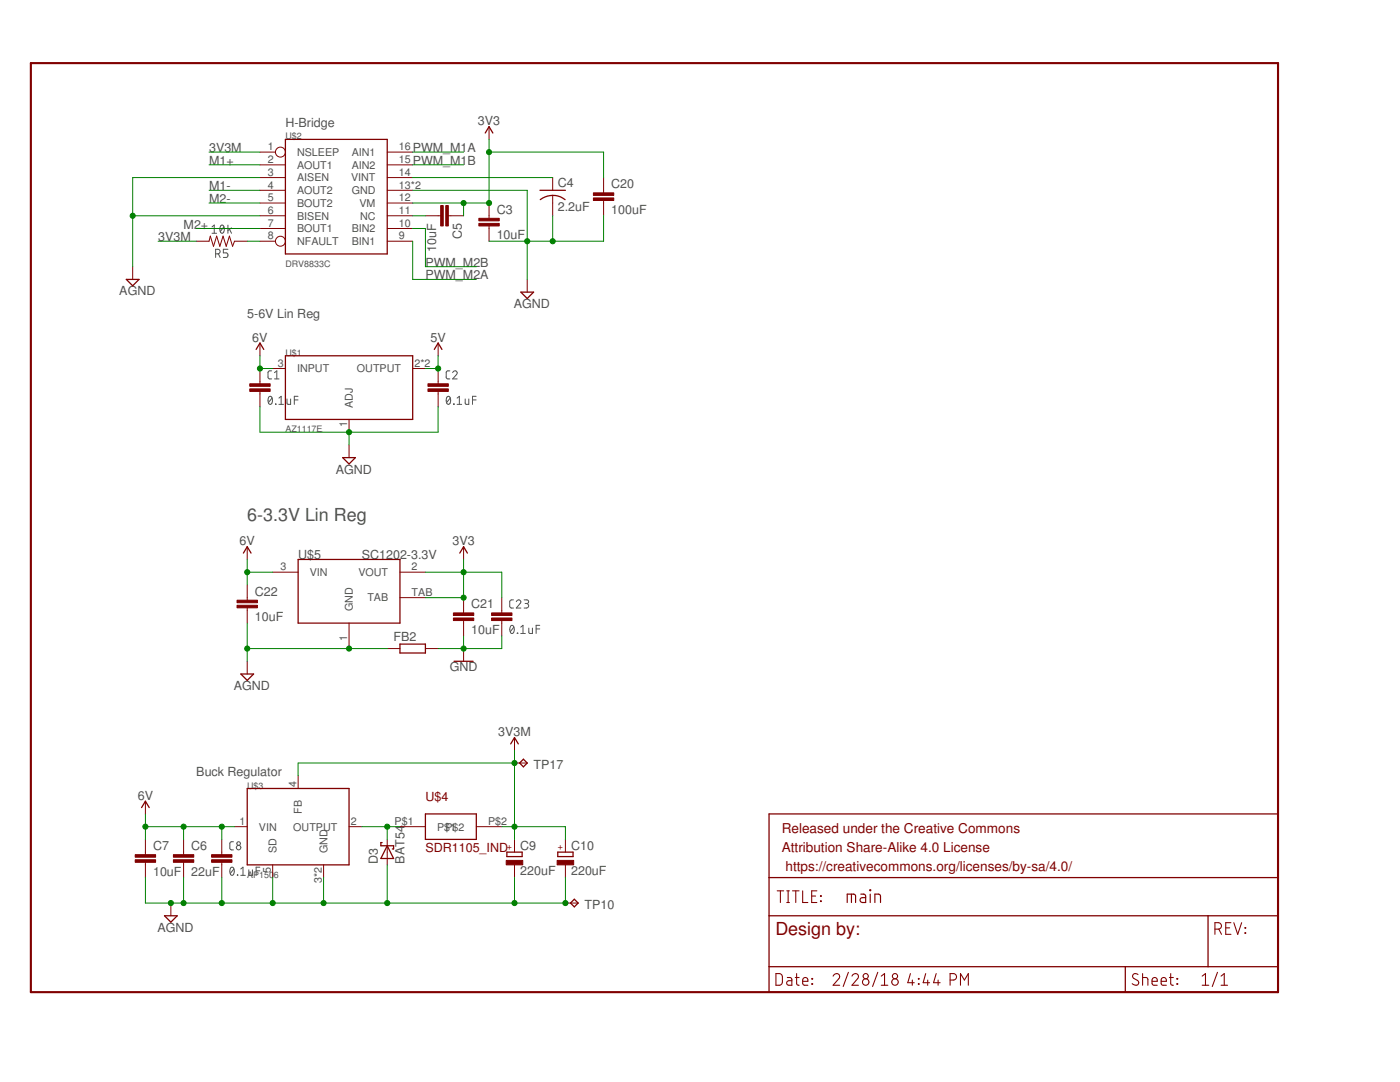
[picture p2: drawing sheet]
<svg xmlns="http://www.w3.org/2000/svg" width="279mm" height="216mm" viewBox="0 0 279 216" stroke-linecap="round" stroke-linejoin="round" font-family="sans-serif">
<g fill="none" stroke="#505050" stroke-width=".2">
<path d="M42.3 45.3l.5-.4v1.6M42.3 46.5h.9M43 50.7h.5a.46 .46 0 0 0 .4-.5 .46 .46 0 0 0-.4-.5h-.5v1.7M43.6 50.7l.3 .7M44.1 45l.2-.1a.97 .97 0 0 1 0 1.6 1.02 1.02 0 0 1-.2-1.5zM44.7 45.3l-.7 .9M45.5 49.7h-.9v.8h.5a.46 .46 0 0 1 .4 .4 .46 .46 0 0 1-.4 .5h-.5M45.5 44.9v1.6M45.8 45.8l.4 .7M46.2 45.5l-.7 .5M53.7 79.2l.2-.1a.95 .95 0 0 1 0 1.6 1 1 0 0 1-.2-1.5zM54.2 74h-.5l-.2 .4v1l.2 .2h.5"/>
<path d="M54.3 79.4l-.7 .9M54.8 75.6h.9M54.8 74.4l.4-.4v1.6M55.7 79.4l.4-.3v1.6M57.3 79.6v.9l.2 .2h.5v-1.1M58.7 79.8h.8M59.5 79.1h-.8v1.6M89.2 79.2l.3-.1a.95 .95 0 0 1 0 1.6 1 1 0 0 1-.3-1.5zM89.8 74h-.5l-.3 .4 .1 1 .2 .2h.5M89.9 79.4l-.8 .9M90.3 74.4a.45 .45 0 0 1 .7-.4 .45 .45 0 0 1 .1 .7l-.8 .9h.9M91.2 79.4l.5-.3v1.6"/>
<path d="M92.8 79.6l.1 .9 .2 .2h.5v-1.1M94.3 79.8h.7M95 79.1h-.7v1.6M55 80.6l.1 .1zM55.7 80.7h.9M90.5 80.6l.1 .1zM91.2 80.7h.9M102.5 119.7h-.5l-.3 .4 .1 1 .2 .2h.5M104.6 119.7h.6a.36 .36 0 0 1 .3 .4 .36 .36 0 0 1-.3 .3h-.4M101.9 124.9l.3-.1a.97 .97 0 0 1 0 1.6 1.02 1.02 0 0 1-.3-1.5zM102.6 125.1l-.8 .9M103 120.1a.44 .44 0 0 1 .7-.4 .44 .44 0 0 1 .1 .7l-.8 .9h.9"/>
<path d="M103.2 126.3l.1 .1zM103.9 126.4h.9M103.9 125.1l.5-.3v1.6M105.1 120.4a.46 .46 0 0 1 .4 .5 .46 .46 0 0 1-.4 .4h-.5M105.5 125.3v.9l.3 .2h.5v-1.1M107 125.5h.7M107.7 124.8h-.7v1.6M46.1 173.1l.2-.1a.97 .97 0 0 1 0 1.7 1.03 1.03 0 0 1-.2-1.6zM46.6 168h-.5l-.2 .3v1.1l.2 .1 .5 .1M46.7 173.4l-.7 .9M47.4 174.6l.1 .1zM48 174.7h1"/>
<path d="M48 173.4l.5-.4v1.7M49.7 173.6v.9l.2 .2h.5v-1.1M51.1 173.8h.8M51.9 173h-.8v1.7"/>
<circle cx="47.6" cy="168.3" r=".36"/>
<circle cx="47.6" cy="169.1" r=".44"/>
</g>
<g fill="none" stroke="#800000" stroke-width=".2">
<path d="M51.9 30.4h3.1M51.9 32.9h5.1M51.9 35.4h5.1M51.9 38h5.1M77.3 30.4h5.1M77.3 32.9h5.1M77.3 35.4h5.1M77.3 38h5.1M97.6 25.3v2.5M110.3 35.4v2.6M110.3 39v4.1M120.5 35.4v3.1"/>
<path d="M26.5 53.2v2.6M39.2 48.1h2.5l.3-1 .6 2 .6-2 .7 2 .6-2 .6 2 .7-2 .6 2 .4-1h2.5M51.9 40.5h5.1M51.9 43.1h5.1M51.9 45.6h5.1M51.9 48.1h3.1M77.3 40.5h5.1M77.3 43.1h5.1M77.3 45.6h5.1M77.3 48.1h5.1M84.9 43.1h3M89.5 43.1h3"/>
<path d="M97.6 40.5v3.1M97.6 45.1v3M105.2 55.8v2.5M120.5 40v3.1M51.9 68.5v2.5M51.9 73.5v3.1M51.9 78.1v3.1M54.4 73.5h2.6M82.4 73.5h2.5M87.4 68.5v2.5M87.4 73.5v3.1M87.4 78.1v3.1"/>
<path d="M69.7 83.7v2.5M69.7 88.8v2.5M49.3 109.1v2.5M49.3 116.7v3.1M54.4 114.2h5.1M79.8 114.2h5.1M79.8 119.3h5.1M92.5 109.1v2.5M92.5 119.3v3M100.1 119.3v3M49.3 121.3v3M49.3 132v2.5"/>
<path d="M69.7 124.3v5.1M77.3 129.4h2.5M84.9 129.4h2.5M92.5 123.8v3.1M92.5 129.4v2.6M100.1 123.8v3.1M29 159.9v2.5M59.5 154.8v2.5M102.7 147.2v2.5M102.7 152.3h2.5M29 167.5v3M29 172.1v3"/>
<path d="M36.6 167.5v3M36.6 172.1v3M44.3 167.5v3M44.3 172.1v3M46.8 165h2.5M54.4 172.6v2.5M64.6 172.6v2.5M69.7 165h2.5M77.3 167.5v5.1M79.8 165h5.1M95.1 165h5M102.7 167.5v2.5"/>
<path d="M102.7 172.6v2.5M112.8 167.5v2.5M112.8 172.6v2.5M34.1 180.2v2.5M112.8 180.2h2.6"/>
<circle cx="56" cy="30.4" r=".99"/>
<circle cx="56" cy="48.1" r=".99"/>
</g>
<g fill="#800000" stroke="#800000" stroke-width=".2">
<path d="M49.8 77.6h4.1v.5h-4.1z"/>
<path d="M49.8 76.6h4.1v.5h-4.1z"/>
<path d="M85.4 77.6h4.1v.5h-4.1z"/>
<path d="M85.4 76.6h4.1v.5h-4.1z"/>
<path d="M34.6 171.6h4.1v.5h-4.1z"/>
<path d="M34.6 170.5h4.1v.5h-4.1z"/>
<path d="M27 171.6h4.1v.5h-4.1z"/>
<path d="M27 170.5h4.1v.5h-4.1z"/>
<path d="M42.2 171.6h4.1v.5h-4.1z"/>
<path d="M42.2 170.5h4.1v.5h-4.1z"/>
<path d="M101 171.7h3.3v.9h-3.3z"/>
<path d="M111.2 171.7h3.3v.9h-3.3z"/>
<path d="M95.6 44.6h4v.5h-4z"/>
<path d="M95.6 43.6h4v.5h-4z"/>
<path d="M87.9 41h.6v4.1h-.6z"/>
<path d="M89 41h.5v4.1h-.5z"/>
<path d="M118.4 39.5h4.1v.5h-4.1z"/>
<path d="M118.4 38.5h4.1v.5h-4.1z"/>
<path d="M90.5 123.3h4.1v.5h-4.1z"/>
<path d="M90.5 122.3h4.1v.5h-4.1z"/>
<path d="M47.3 120.8h4.1v.5h-4.1z"/>
<path d="M47.3 119.8h4.1v.5h-4.1z"/>
<path d="M98.1 123.3h4.1v.5h-4.1z"/>
<path d="M98.1 122.3h4.1v.5h-4.1z"/>
</g>
<g fill="none" stroke="#800000" stroke-width=".25">
<path d="M57 27.8h20.3v22.9h-20.3zM96.8 26.5l.8-1.2 .8 1.2M107.8 38h5M107.8 39.8a4 4 0 0 1 5 0M25.2 55.8h2.5l-1.2 1.2zM103.9 58.3h2.6l-1.3 1.3zM51.1 69.7l.8-1.2 .7 1.2M57 71h25.4v12.7h-25.4zM86.7 69.7l.7-1.2 .8 1.2M68.4 91.3h2.5l-1.2 1.3zM48.6 110.4l.7-1.3 .8 1.3M59.5 111.6h20.3v12.7h-20.3z"/>
<path d="M91.8 110.4l.7-1.3 .8 1.3M48.1 134.5h2.5l-1.3 1.3zM79.8 128.5h5.1v1.8h-5.1zM90.6 132h3.8M49.3 157.3h20.4v15.3h-20.4zM101.9 148.4l.8-1.2 .7 1.2M104.5 151.5l.7 .8-.7 .7-.8-.7zM28.3 161.1l.7-1.2 .8 1.2M76.3 168.1h-.3v.7h2.5v.6h-.2M77.3 168.8l1.2 2.5h-2.5zM84.9 162.4h10.2v5.1h-10.2zM101.2 170h3v.9h-3z"/>
<path d="M111.3 170h3.1v.9h-3.1zM114.6 179.4l.8 .8-.8 .8-.7-.8zM153.5 162.4h101.6v35.6h-101.6zM153.5 175.1h101.6M32.8 182.7h2.6l-1.3 1.3zM153.5 182.7h101.6M153.5 192.9h101.6M224.6 192.9v5.1M241.1 182.7v10.2"/>
</g>
<path d="M6.2 12.6h248.9v185.4h-248.9z" fill="none" stroke="#800000" stroke-width=".42"/>
<g fill="none" stroke="#800000" stroke-width=".21">
<path d="M155.1 177.8h1.3M155.7 177.8v2.3M157 177.8h.5M157.3 177.8v2.3M158.2 177.8h1.3M158.8 177.8v2.3M160.2 177.8v2.3h1M162 178.8h.8M163 177.8h-1v2.3h1M163.7 178.7l.2 .2zM163.7 179.8l.2 .1zM154.9 194.3h.8l.4 .4v1.3l-.1 .3-.3 .3h-.8z"/>
<path d="M157 180.1h.5M157.1 195.1h.7l.2 .3v1.2h-.6a.46 .46 0 0 1-.4-.5 .46 .46 0 0 1 .4-.4h.6M158.7 195.1h.8M159 194.3v2.1l.5 .2M160.2 195.8h1a.54 .54 0 0 0-.3-.7 .54 .54 0 0 0-.7 .5l.1 .9 .9 .1M162 195.2l.2 .2zM162 196.3l.2 .1zM166.3 194.8a.65 .65 0 0 1 .9-.5 .65 .65 0 0 1 .2 1l-1.1 1.3h1.3M169.3 194l-1 2.8M170 194.8a.64 .64 0 0 1 .9-.5 .64 .64 0 0 1 .2 1l-1.1 1.3h1.3M175.2 194l-1.1 2.8M175.9 196.6h1.3"/>
<path d="M175.9 194.8l.6-.5v2.3M181.7 194.3l-.5 1.8h1.3M182.1 195.6v1M183.3 196.3l.1 .1zM183.3 195.2l.1 .2zM184.7 194.3l-.5 1.8h1.3M185.1 195.6v1M186.8 194.3l-.5 1.8h1.3M187.2 195.6v1M189.6 195.6h.6a.65 .65 0 0 0 .7-.7 .65 .65 0 0 0-.7-.6h-.6v2.3M191.7 196.6v-2.3l.8 1.3 .8-1.3v2.3M227.1 194.5a.58 .58 0 0 0-.9-.1 .58 .58 0 0 0 .1 .8l.7 .4a.58 .58 0 0 1 .1 .9 .58 .58 0 0 1-.9-.1l-.2-.1"/>
<path d="M228 195.1l1 .1 .1 .2v1.2M228 194.3v2.3M229.9 195.8h1a.54 .54 0 0 0-.3-.7 .54 .54 0 0 0-.7 .5l.1 .9 .9 .1M231.7 195.8h1.1a.54 .54 0 0 0-.4-.7 .54 .54 0 0 0-.7 .5l.1 .9 1 .1M233.4 195.1h.8M233.6 194.3l.1 2.1 .2 .2h.3M234.9 196.3l.1 .1zM234.9 195.2l.1 .2zM239.9 196.6h1.3M239.9 194.8l.7-.5v2.3M242.5 185.4h.6a.65 .65 0 0 0 .7-.6 .65 .65 0 0 0-.7-.7h-.6v2.3M243 194l-1.1 2.8"/>
<path d="M243.2 185.4l.6 1M243.7 196.6h1.3M243.7 194.8l.6-.5v2.3M244.6 185.1h.8M245.7 184.1h-1.1v2.3h1.1M246.2 184.1l.8 2.3 .8-2.3M248.5 185.1l.1 .1zM248.5 186.1l.1 .1z"/>
<circle cx="172.8" cy="194.8" r=".52"/>
<circle cx="172.8" cy="195.9" r=".65"/>
<circle cx="178.6" cy="194.8" r=".52"/>
<circle cx="178.6" cy="195.9" r=".65"/>
</g>
<path d="M169.9 178.4v1.7M171.8 178.4h.7l.3 .4v1.3h-.7a.49 .49 0 0 1-.5-.5 .49 .49 0 0 1 .5-.5h.7M173.6 177.6h.2v.1h-.2zM173.7 178.4v1.7M169.1 180.1v-1.7l1.5 .1 .2 .3v1.3M174.6 180.1v-1.7l1 .1 .1 .3v1.3" fill="none" stroke="#800000" stroke-width=".23"/>
<g fill="none" stroke="#008000" stroke-width=".2">
<path d="M41.7 30.4h10.2M41.7 32.9h10.2M41.7 38h10.2M51.9 35.4h-25.4v17.8M82.4 35.4h27.9M82.4 30.4h10.1M82.4 32.9h10.1M82.4 38h22.8v17.8M97.6 30.4h22.9v5M97.6 27.8v12.7h-15.2M26.5 43.1h25.4M31.6 48.1h7.6"/>
<path d="M39.2 45.6h12.7M41.7 40.5h10.2M49.3 48.1h2.6M82.4 43.1h2.5M82.4 48.1v7.7h12.7M82.4 45.6h2.5v7.6h10.2M92.5 40.5v2.6M110.3 43.1v5M120.5 43.1v5h-22.9M51.9 71v2.5h2.5M87.4 71v2.5h-2.5M51.9 81.2v5h35.5v-5"/>
<path d="M69.7 86.2v2.6M49.3 114.2h5.1M49.3 111.6v5.1M84.9 114.2h15.2v5.1M92.5 111.6v7.7h-7.6M49.3 129.4h28M49.3 124.3v7.7M92.5 126.9v2.5M100.1 126.9v2.5h-12.7M102.7 149.7v17.8M102.7 152.3h-43.2v2.5M29 165h17.8"/>
<path d="M29 162.4v5.1M29 175.1v5.1h83.8v-5.1M36.6 165v2.5M36.6 175.1v5.1M44.3 165v2.5M44.3 175.1v5.1M54.4 175.1v5.1M64.6 175.1v5.1M72.2 165h7.6M77.3 165v2.5M77.3 172.6v7.6M100.1 165h12.7v2.5"/>
<path d="M102.7 175.1v5.1"/>
</g>
<g fill="#008000" stroke="#008000" stroke-width=".2">
<circle cx="92.5" cy="129.4" r=".51"/>
<circle cx="87.4" cy="73.5" r=".51"/>
<circle cx="92.5" cy="119.3" r=".51"/>
<circle cx="92.5" cy="114.2" r=".51"/>
<circle cx="77.3" cy="165" r=".51"/>
<circle cx="51.9" cy="73.5" r=".51"/>
<circle cx="36.6" cy="165" r=".51"/>
<circle cx="29" cy="165" r=".51"/>
<circle cx="44.3" cy="165" r=".51"/>
<circle cx="49.3" cy="114.2" r=".51"/>
<circle cx="64.6" cy="180.2" r=".51"/>
<circle cx="54.4" cy="180.2" r=".51"/>
<circle cx="36.6" cy="180.2" r=".51"/>
<circle cx="44.3" cy="180.2" r=".51"/>
<circle cx="77.3" cy="180.2" r=".51"/>
<circle cx="102.7" cy="180.2" r=".51"/>
<circle cx="34.1" cy="180.2" r=".51"/>
<circle cx="112.8" cy="180.2" r=".51"/>
<circle cx="69.7" cy="86.2" r=".51"/>
<circle cx="105.2" cy="48.1" r=".51"/>
<circle cx="110.3" cy="48.1" r=".51"/>
<circle cx="26.5" cy="43.1" r=".51"/>
<circle cx="69.7" cy="129.4" r=".51"/>
<circle cx="49.3" cy="129.4" r=".51"/>
<circle cx="102.7" cy="152.3" r=".51"/>
<circle cx="102.7" cy="165" r=".51"/>
<circle cx="92.5" cy="40.5" r=".51"/>
<circle cx="97.6" cy="40.5" r=".51"/>
<circle cx="97.6" cy="30.4" r=".51"/>
</g>
<text font-size="3.6" fill="#505050" x="49.3" y="104">6-3.3V Lin Reg</text>
<text font-size="3.6" fill="#800000" x="154.7" y="186.5">Design by:</text>
<g font-size="2.7" fill="#800000">
<text x="156" y="166.2">Released under the Creative Commons</text>
<text x="156" y="170">Attribution Share-Alike 4.0 License</text>
<text x="156.8" y="173.8">https://creativecommons.org/licenses/by-sa/4.0/</text>
</g>
<g font-size="2.5" fill="#505050">
<text x="57" y="25.3">H-Bridge</text>
<text x="95.4" y="25">3V3</text>
<text x="41.7" y="32.9">M1+</text>
<text x="41.7" y="30.4">3V3M</text>
<text x="82.4" y="30.4">PWM_M1A</text>
<text x="82.4" y="32.9">PWM_M1B</text>
<text x="41.7" y="38">M1-</text>
<text x="41.7" y="40.5">M2-</text>
<text x="111.3" y="37.3">C4</text>
<text x="122" y="37.6">C20</text>
<text x="36.6" y="45.6">M2+</text>
<text x="92.1" y="47.8" transform="rotate(-90 92.1 47.8)">C5</text>
<text x="99.1" y="47.8">10uF</text>
<text x="99.1" y="42.7">C3</text>
<text x="111.3" y="42.2">2.2uF</text>
<text x="122" y="42.7">100uF</text>
<text x="31.6" y="48.1">3V3M</text>
<text x="84.9" y="53.2">PWM_M2B</text>
<text x="87.1" y="50.3" transform="rotate(-90 87.1 50.3)">10uF</text>
<text x="23.8" y="58.9">AGND</text>
<text x="84.9" y="55.8">PWM_M2A</text>
<text x="49.3" y="63.4">5-6V Lin Reg</text>
<text x="102.6" y="61.5">AGND</text>
<text x="50.4" y="68.2">6V</text>
<text x="85.9" y="68.2">5V</text>
<text x="67" y="94.5">AGND</text>
<text x="47.8" y="108.8">6V</text>
<text x="59.5" y="111.6">U$5</text>
<text x="72.2" y="111.6">SC1202-3.3V</text>
<text x="90.3" y="108.8">3V3</text>
<text x="50.9" y="118.9">C22</text>
<text x="50.9" y="123.9">10uF</text>
<text x="94" y="121.4">C21</text>
<text x="78.5" y="127.9">FB2</text>
<text x="94" y="126.5">10uF</text>
<text x="46.7" y="137.7">AGND</text>
<text x="89.7" y="134">GND</text>
<text x="99.4" y="146.9">3V3M</text>
<text x="39.2" y="154.8">Buck Regulator</text>
<text x="106.5" y="153.5">TP17</text>
<text x="27.5" y="159.6">6V</text>
<text x="30.5" y="169.7">C7</text>
<text x="38.2" y="169.7">C6</text>
<text x="75.4" y="172.3" transform="rotate(-90 75.4 172.3)">D3</text>
<text x="80.7" y="172.3" transform="rotate(-90 80.7 172.3)">BAT54</text>
<text x="103.8" y="169.6">C9</text>
<text x="114" y="169.6">C10</text>
<text x="30.5" y="174.7">10uF</text>
<text x="38.2" y="174.7">22uF</text>
<text x="103.8" y="174.6">220uF</text>
<text x="114" y="174.6">220uF</text>
<text x="31.4" y="185.9">AGND</text>
<text x="116.6" y="181.5">TP10</text>
</g>
<g font-size="2.5" fill="#800000">
<text x="84.9" y="159.9">U$4</text>
<text x="84.9" y="170">SDR1105_IND</text>
</g>
<g font-size="2.1" fill="#505050">
<text x="53.4" y="30">1</text>
<text x="53.4" y="32.5">2</text>
<text x="53.4" y="35.1">3</text>
<text x="59.3" y="31.1">NSLEEP</text>
<text x="59.3" y="33.7">AOUT1</text>
<text x="70.2" y="33.7">AIN2</text>
<text x="70.2" y="31.1">AIN1</text>
<text x="79.6" y="35.1">14</text>
<text x="79.6" y="32.5">15</text>
<text x="79.6" y="30">16</text>
<text x="53.4" y="37.6">4</text>
<text x="53.4" y="40.2">5</text>
<text x="59.3" y="36.2">AISEN</text>
<text x="59.3" y="38.7">AOUT2</text>
<text x="59.3" y="41.3">BOUT2</text>
<text x="70.1" y="36.2">VINT</text>
<text x="70.2" y="38.7">GND</text>
<text x="71.7" y="41.3">VM</text>
<text x="79.6" y="40.2">12</text>
<text x="79.6" y="37.6">13*2</text>
<text x="53.4" y="42.7">6</text>
<text x="53.4" y="45.2">7</text>
<text x="53.4" y="47.8">8</text>
<text x="59.3" y="43.8">BISEN</text>
<text x="59.3" y="46.4">BOUT1</text>
<text x="70.2" y="46.4">BIN2</text>
<text x="71.9" y="43.8">NC</text>
<text x="79.6" y="47.8">9</text>
<text x="79.6" y="45.2">10</text>
<text x="79.6" y="42.7">11</text>
<text x="59.3" y="48.9">NFAULT</text>
<text x="70.2" y="48.9">BIN1</text>
<text x="55.4" y="73.2">3</text>
<text x="59.3" y="74.3">INPUT</text>
<text x="71.2" y="74.3">OUTPUT</text>
<text x="82.7" y="73.2">2*2</text>
<text x="70.4" y="81.4" transform="rotate(-90 70.4 81.4)">ADJ</text>
<text x="69.3" y="85.2" transform="rotate(-90 69.3 85.2)">1</text>
<text x="56" y="113.8">3</text>
<text x="82.2" y="113.8">2</text>
<text x="61.8" y="114.9">VIN</text>
<text x="71.5" y="114.9">VOUT</text>
<text x="82.2" y="118.9">TAB</text>
<text x="70.4" y="122" transform="rotate(-90 70.4 122)">GND</text>
<text x="73.3" y="120">TAB</text>
<text x="69.3" y="127.8" transform="rotate(-90 69.3 127.8)">1</text>
<text x="59.1" y="157" transform="rotate(-90 59.1 157)">4</text>
<text x="47.8" y="164.6">1</text>
<text x="51.7" y="165.7">VIN</text>
<text x="58.5" y="165.7">OUTPUT</text>
<text x="60.3" y="162.4" transform="rotate(-90 60.3 162.4)">FB</text>
<text x="70" y="164.6">2</text>
<text x="78.8" y="164.6">P$1</text>
<text x="87.2" y="165.7">P$P1$2</text>
<text x="97.4" y="164.6">P$2</text>
<text x="55.2" y="170.2" transform="rotate(-90 55.2 170.2)">SD</text>
<text x="65.3" y="170.2" transform="rotate(-90 65.3 170.2)">GND</text>
<text x="54.1" y="174.1" transform="rotate(-90 54.1 174.1)">5</text>
<text x="64.2" y="176.1" transform="rotate(-90 64.2 176.1)">3*2</text>
</g>
<g font-size="1.8" fill="#505050">
<text x="57" y="27.8">U$2</text>
<text x="57" y="53.2">DRV8833C</text>
<text x="57" y="71">U$1</text>
<text x="57" y="86.2">AZ1117E</text>
<text x="49.3" y="157.3">U$3</text>
<text x="49.3" y="175.1">AP150</text>
<text x="54.7" y="175.1">6</text>
</g>
<g font-size="1.8" fill="#800000">
<text x="102.1" y="169.6" transform="rotate(-90 102.1 169.6)">+</text>
<text x="112.3" y="169.6" transform="rotate(-90 112.3 169.6)">+</text>
</g>
</svg>
